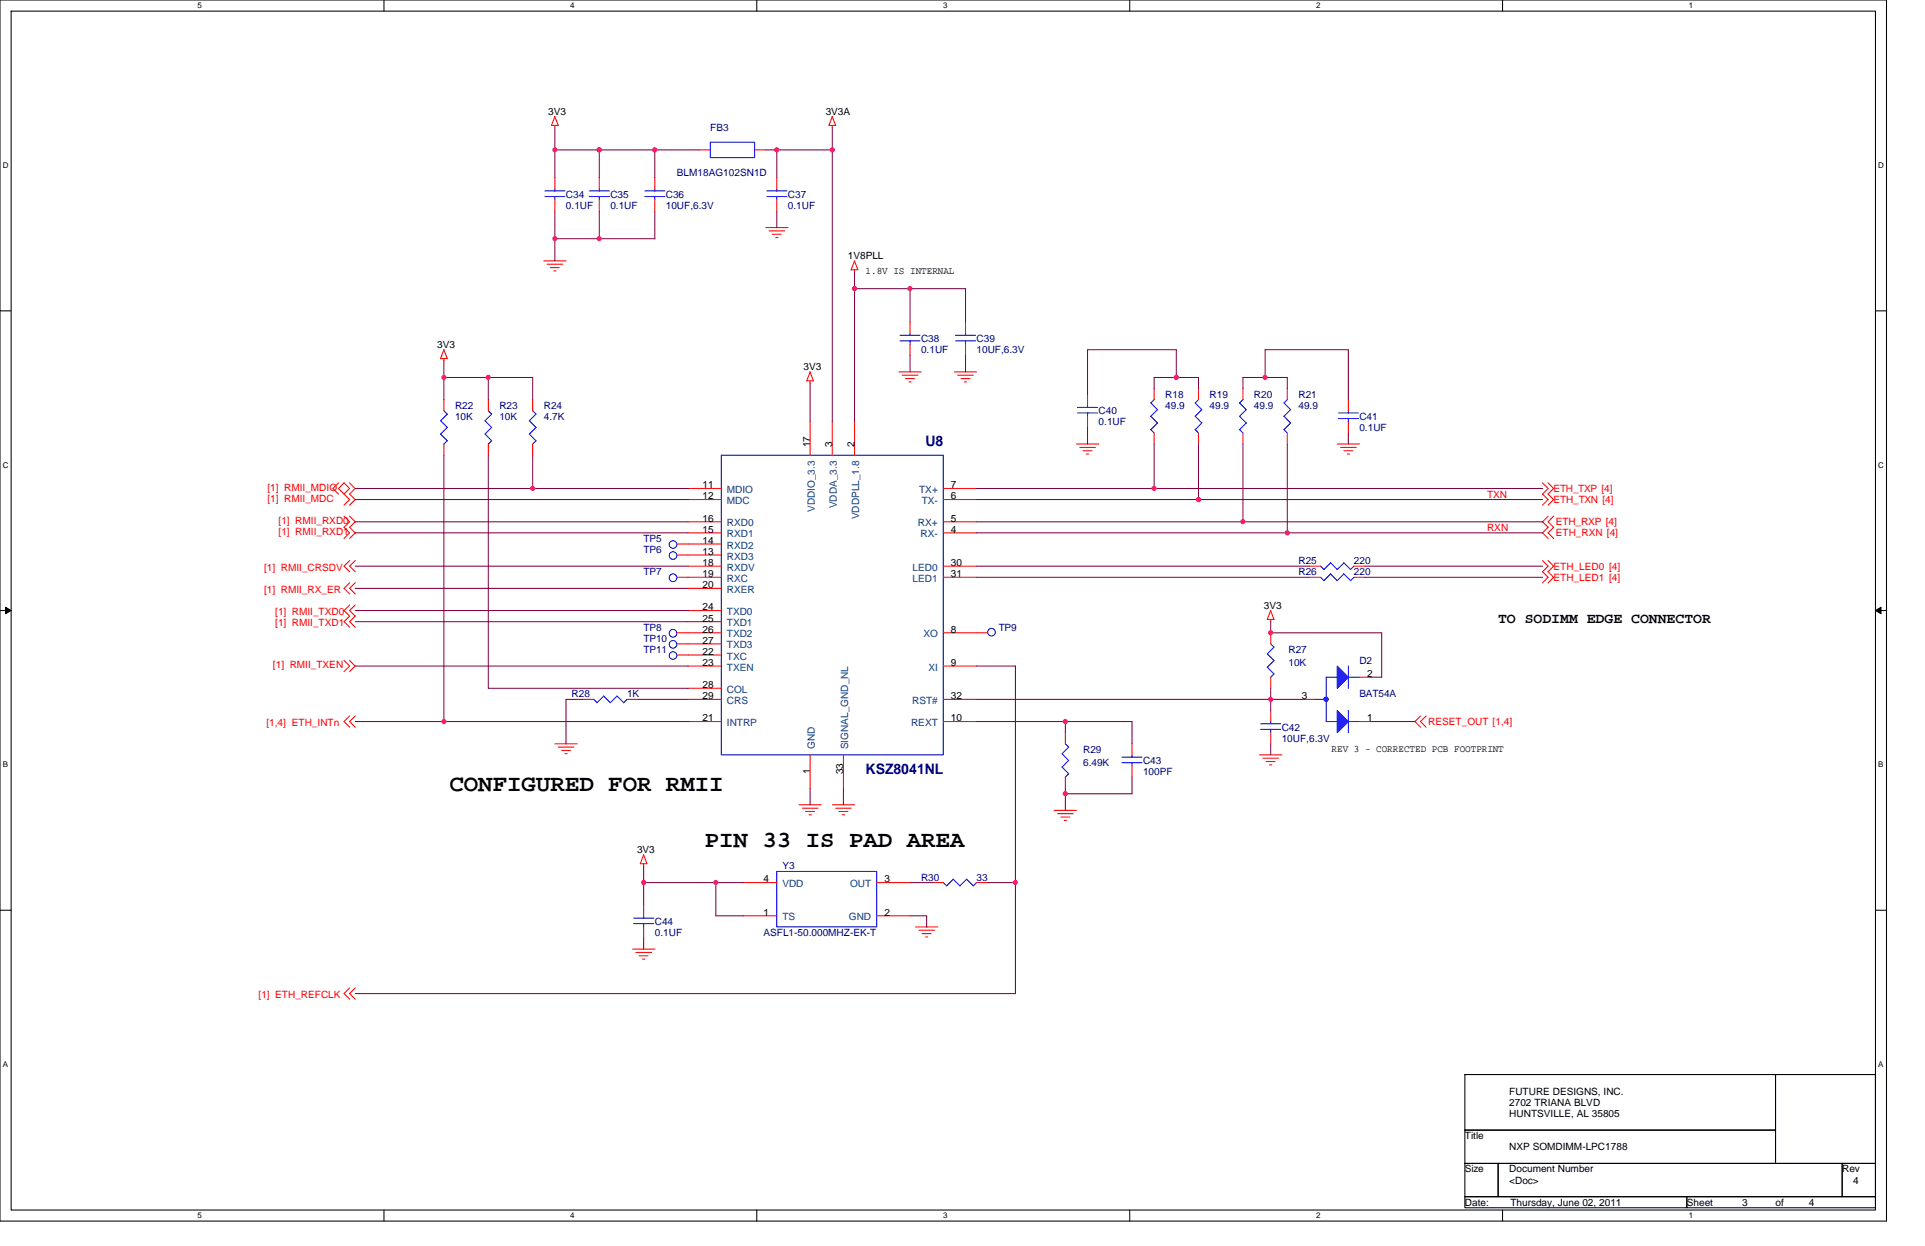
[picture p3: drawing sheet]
<svg xmlns="http://www.w3.org/2000/svg" width="432mm" height="279mm" viewBox="0 0 432 279" stroke-linecap="round" stroke-linejoin="round" font-family="sans-serif">
<path d="M0 0h423.2v273.8h-423.2zM2.5 2.5h418.2v268.8h-418.2z" fill="none" stroke="#000" stroke-width=".23"/>
<g fill="#fff">
<path d="M44.3 .3h1v1.9h-1z"/>
<path d="M44.3 271.6h1v2h-1z"/>
</g>
<path d="M86.1 0v2.5M86.1 271.3v2.5" fill="none" stroke="#000" stroke-width=".23"/>
<g fill="#fff">
<path d="M127.9 .3h1v1.9h-1z"/>
<path d="M127.9 271.6h1v2h-1z"/>
</g>
<path d="M169.8 0v2.5M169.8 271.3v2.5" fill="none" stroke="#000" stroke-width=".23"/>
<g fill="#fff">
<path d="M211.6 .3h1v1.9h-1z"/>
<path d="M211.6 271.6h1v2h-1z"/>
</g>
<path d="M253.4 0v2.5M253.4 271.3v2.5" fill="none" stroke="#000" stroke-width=".23"/>
<g fill="#fff">
<path d="M295.2 .3h1v1.9h-1z"/>
<path d="M295.2 271.6h1v2h-1z"/>
</g>
<path d="M337 0v2.5M337 271.3v2.5" fill="none" stroke="#000" stroke-width=".23"/>
<g fill="#fff">
<path d="M378.8 .3h1v1.9h-1z"/>
<path d="M378.8 271.6h1v2h-1z"/>
<path d="M.6 36.1h1.3v2h-1.3z"/>
<path d="M421.3 36.1h1.3v2h-1.3z"/>
<path d="M.6 103.3h1.3v2h-1.3z"/>
<path d="M421.3 103.3h1.3v2h-1.3z"/>
</g>
<path d="M0 69.7h2.5M420.7 69.7h2.5" fill="none" stroke="#000" stroke-width=".23"/>
<g fill="#fff">
<path d="M.6 170.5h1.2v2h-1.2z"/>
<path d="M421.3 170.5h1.2v2h-1.2z"/>
</g>
<path d="M0 136.9h2.5M420.7 136.9h2.5" fill="none" stroke="#000" stroke-width=".23"/>
<path d="M1.2 136.2l1.3 .7-1.3 .7zM420.7 136.9l1.2-.7v1.4z" fill="#000" stroke="#000" stroke-width=".22"/>
<g fill="#fff">
<path d="M.6 237.7h1.2v2h-1.2z"/>
<path d="M421.3 237.7h1.2v2h-1.2z"/>
</g>
<path d="M0 204.1h2.5M420.7 204.1h2.5M328.6 241h69.7v12.4h-69.7zM328.6 253.4h69.7v7.5h-69.7zM398.3 241h22.4v19.9h-22.4zM328.6 268.4h49.8v2.4h-49.8zM328.6 260.9h7.4v7.5h-7.4zM336 260.9h77.2v7.5h-77.2zM378.4 268.4h42.3v2.4h-42.3zM413.2 260.9h7.5v7.5h-7.5z" fill="none" stroke="#000" stroke-width=".23"/>
<g fill="none" stroke="#f00" stroke-width=".23">
<path d="M124.4 26.1l.8 2h-1.5zM124.5 28.1v.6M124.5 39.8v2.5M134.4 39.8v2.5M146.9 39.8v2.5M156.8 33.6h2.5M169.3 33.6h2.5M174.2 39.8v2.5M186.7 26.1l.8 2h-1.6zM186.7 28.1v.6M122 58.5h5M122.7 59.2h3.5"/>
<path d="M124.5 44.8v2.5M134.4 44.8v2.5M146.9 44.8v2.5M171.8 51h5M172.5 51.8h3.5M173.2 52.5h2M174 53.3h.5M174.2 44.8v2.5M99.5 78.4l.9 2h-1.6l.8-2M123.4 60h2.1M124.2 60.7h.5M190.9 60.5h1.5"/>
<path d="M191.7 60.5v.5M192.4 60.5l-.7-2-.8 2M204.1 72.2v2.5M204.1 77.2v2.5M216.6 72.2v2.5M216.6 77.2v2.5M99.6 80.4v.5M99.6 89.6v2.5M99.6 99.6v2.5M109.5 89.6v2.5M109.5 99.6v2.5M119.5 89.6v2.5"/>
<path d="M119.5 99.6v2.5M181.7 83.4l.8 2h-1.5zM181.7 85.4v.5M181.7 94.6v7.5M186.7 94.6v7.5M191.7 94.6v7.5M201.6 83.4h5M202.4 84.1h3.5M203.1 84.9h2M203.9 85.6h.5M214.1 83.4h5M214.8 84.1h3.5"/>
<path d="M215.6 84.9h2M216.3 85.6h.5M241.5 99.6h5M243.9 88.4v2.5M243.9 93.3v2.5M258.9 87.1v2.5M258.9 97.1v2.5M268.8 87.1v2.5M268.8 97.1v2.5M278.8 87.1v2.5M278.8 97.1v2.5M288.8 87.1v2.5"/>
<path d="M288.8 97.1v2.5M300 99.6h4.9M302.5 89.6v2.5M302.5 94.6v2.5M75.9 108.3l-1.2 1.2 1.2 1.3M77.2 108.3l1.2 1.2-1.2 1.3M77.2 110.8l1.2 1.2-1.2 1.3M77.2 115.7l1.2 1.3-1.2 1.3M77.2 118.2l1.2 1.3-1.2 1.3M77.2 108.3l-1.3 1.2 1.3 1.3M78.4 108.3l1.3 1.2-1.3 1.3M78.4 110.8l1.3 1.2-1.3 1.3"/>
<path d="M78.4 115.7l1.3 1.3-1.3 1.3M78.4 118.2l1.3 1.3-1.3 1.3M154.3 119.5h7.5M154.3 117h7.5M154.3 112h7.5M154.3 109.5h7.5M211.6 119.5h7.5M211.6 117h7.5M211.6 112h7.5M211.6 109.5h7.5M242.2 100.3h3.5M242.9 101.1h2"/>
<path d="M243.7 101.8h.5M300.7 100.3h3.5M301.4 101.1h2M302.2 101.8h.5M346 108.3l1.3 1.2-1.3 1.3M346 110.8l1.3 1.2-1.3 1.3M347.2 108.3l1.3 1.2-1.3 1.3M347.2 110.8l1.3 1.2-1.3 1.3M347.3 115.7l-1.3 1.3 1.3 1.3M347.3 118.2l-1.3 1.3 1.3 1.3M348.5 115.7l-1.2 1.3 1.2 1.3M348.5 118.2l-1.2 1.3 1.2 1.3"/>
<path d="M78.4 125.7l-1.2 1.3 1.2 1.2M78.4 130.7l-1.2 1.2 1.2 1.3M78.4 135.7l-1.2 1.2 1.2 1.3M78.4 138.1l-1.2 1.3 1.2 1.3M79.7 125.7l-1.3 1.3 1.3 1.2M79.7 130.7l-1.3 1.2 1.3 1.3M79.7 135.7l-1.3 1.2 1.3 1.3M79.7 138.1l-1.3 1.3 1.3 1.3M151.8 129.5h10M151.8 122h10M151.8 124.5h10M154.3 127h7.5"/>
<path d="M154.3 131.9h7.5M154.3 136.9h7.5M154.3 139.4h7.5M211.6 129.5h7.5M211.6 127h7.5M285 136.9l.8 2h-1.5l.7-2M285 138.9v.5M293.7 129.5h2.5M293.7 127h2.5M303.7 129.5h2.5M303.7 127h2.5M346 128.2l1.3 1.3-1.3 1.2"/>
<path d="M346 125.7l1.3 1.3-1.3 1.2M347.2 128.2l1.3 1.3-1.3 1.2M347.2 125.7l1.3 1.3-1.3 1.2M77.2 148.1l1.2 1.3-1.2 1.2M78.4 148.1l1.3 1.3-1.3 1.2M130.7 156.8h2.5M140.7 156.8h2.4M151.8 146.9h10M151.8 141.9h10M151.8 144.4h10M154.3 156.8h7.5M154.3 149.4h7.5"/>
<path d="M154.3 154.3h7.5M211.6 156.8h7.5M211.6 141.9h10M211.6 149.4h7.5M285 141.9v2.5M285 151.8v2.5M285 159.3v2.5M292.5 156.8h2.5M304.9 151.8h2.5M78.4 160.5l-1.2 1.3 1.2 1.3M79.7 160.5l-1.3 1.3 1.3 1.3M124.5 166.8h5"/>
<path d="M125.2 167.5h3.5M125.9 168.3h2.1M126.7 169h.5M154.3 161.8h7.5M181.7 169.3v7.4M189.2 169.3v7.4M211.6 161.8h7.5M239 164.3v2.5M239 174.2v2.5M253.9 166.8v2.5M253.9 171.8v2.4M282.5 169.3h5"/>
<path d="M283.3 170h3.5M284 170.8h2M284.8 171.5h.5M285 164.3v2.5M304.9 161.8h2.5M318.6 160.5l-1.2 1.3 1.2 1.3M319.9 160.5l-1.3 1.3 1.3 1.3M144.4 191.7l.7 2h-1.5l.8-2M144.4 193.7v.5M166.8 197.9h7.4M179.2 180.5h5M180 181.2h3.5"/>
<path d="M180.7 182h2M181.5 182.7h.5M186.7 180.5h5M187.5 181.2h3.4M188.2 182h2M188.9 182.7h.6M196.7 197.9h7.4M209.1 197.9h2.5M219.1 197.9h2.5M236.5 181.7h5M237.2 182.5h3.5M238 183.2h2"/>
<path d="M238.7 184h.5M141.9 212.8h5M142.6 213.6h3.6M143.4 214.3h2M144.1 215.1h.6M144.4 202.9v2.5M144.4 207.9v2.5M166.8 205.4h7.4M196.7 205.4h7.4M205.4 207.9h5M206.1 208.6h3.5M206.8 209.4h2.1"/>
<path d="M207.6 210.1h.5M78.4 221.5l-1.2 1.3 1.2 1.2M79.7 221.5l-1.3 1.3 1.3 1.2"/>
</g>
<g fill="none" stroke="#00f" stroke-width=".23">
<path d="M159.3 31.9h10v3.4h-10zM122.2 44.1h4.5M122.2 42.8h4.5M124.5 42.3v.5M124.5 44v.8M132.2 44.1h4.5M132.2 42.8h4.5M134.4 42.3v.5M134.4 44v.8M144.6 44.1h4.5M144.6 42.8h4.5M146.9 42.3v.5"/>
<path d="M146.9 44v.8M172 44.1h4.5M172 42.8h4.5M174.2 42.3v.5M174.2 44v.8M201.9 76.4h4.5M201.9 75.2h4.5M204.1 74.7v.5M204.1 76.4v.8M214.3 76.4h4.5M214.3 75.2h4.5M216.6 74.7v.5"/>
<path d="M216.6 76.4v.8M98.8 94.3l1.6 1.6-1.6 1.5 1.6 1.4M99.6 92.1l.8 .8-1.6 1.5M100.3 98.8l-.8 .8M108.8 94.3l1.5 1.6-1.5 1.5 1.5 1.4M109.5 92.1l.8 .8-1.5 1.5M110.3 98.8l-.8 .8M118.7 94.3l1.5 1.6-1.5 1.5M118.7 97.3l1.5 1.5M119.5 92.1l.7 .8-1.5 1.5M120.2 98.8l-.7 .8M241.7 92.6h4.5"/>
<path d="M241.7 91.4h4.5M243.9 90.9v.5M243.9 92.6v.7M258.1 93.3l1.6 1.5-1.6 1.5 .8 .8M258.9 89.6l-.8 .7 1.6 1.5-1.6 1.5M268.1 96.3l.7 .8M268.1 93.3l1.5 1.5M268.1 90.3l1.5 1.6M268.9 89.6l-.8 .8M269.6 94.8l-1.5 1.6M269.6 91.8l-1.5 1.5M278 93.3l1.6 1.5-1.6 1.5 .8 .8"/>
<path d="M278.8 89.6l-.8 .7 1.6 1.5-1.6 1.5M288 93.3l1.5 1.5M288.8 89.6l-.8 .7 1.5 1.6M289.5 94.8l-1.5 1.5 .8 .8M289.5 91.8l-1.5 1.5M300.2 92.6h4.5M300.2 93.9h4.5M302.5 92.1v.5M302.5 93.8v.8M161.8 102.1h49.8v67.2h-49.8zM296.2 129.4l.8 .8M296.2 126.9l.8 .8"/>
<path d="M298.5 126.2l1.5 1.5M298.5 126.2l-1.6 1.5M300 130.2l-1.5-1.5-1.6 1.5M301.4 128.7l1.5 1.5 .8-.7M301.4 126.2l1.5 1.5M301.5 128.7l-1.6 1.5M301.5 126.2l-1.6 1.5M303.7 127l-.8 .7M133.2 156.8l.7 .8 1.5-1.5 1.5 1.5 1.5-1.5 1.5 1.5 .8-.8M285 144.4l.8 .7-1.6 1.5 1.6 1.5M285.8 148.1l-1.6 1.5 1.6 1.5-.8 .8M295 156.8h2.5"/>
<path d="M297.5 151.8v10h2.5M297.5 151.8h2.5M302.4 151.8h2.5M302.5 149.3v5M302.5 159.3v5M239 166.8l.7 .8-1.5 1.4 1.5 1.5-1.5 1.5 1.5 1.5-.7 .8M251.7 171h4.5M251.7 169.8h4.5M253.9 169.3v.5M253.9 171v.8M282.8 163.6h4.5M282.8 162.3h4.5"/>
<path d="M285 161.8v.5M285 163.5v.8M302.5 161.8h2.4M174.2 195.4h22.5v12.5h-22.5zM211.6 197.9l.7 .7M213.8 197.1l1.5 1.5M213.8 197.1l-1.5 1.6M216.8 197.1l1.5 1.5M216.8 197.1l-1.5 1.6M219.1 197.9l-.8 .8M142.1 207.1h4.5M142.1 205.9h4.5"/>
<path d="M144.4 205.4v.5M144.4 207.1v.8"/>
<circle cx="151" cy="129.6" r=".86"/>
<circle cx="151" cy="122.1" r=".86"/>
<circle cx="151" cy="124.6" r=".86"/>
<circle cx="151" cy="142" r=".86"/>
<circle cx="151" cy="147" r=".86"/>
<circle cx="151" cy="144.5" r=".86"/>
<circle cx="222.4" cy="141.8" r=".86"/>
</g>
<g fill="#00f" stroke="#00f" stroke-width=".23">
<path d="M300 159.3l2.5 2.5-2.5 2.5z" fill-rule="evenodd"/>
<path d="M300 149.4l2.5 2.4-2.5 2.5z" fill-rule="evenodd"/>
<circle cx="297.5" cy="156.8" r=".49"/>
</g>
<g fill="none" stroke="#800040" stroke-width=".23">
<path d="M124.5 28.6v11.3M124.5 33.6h32.3M134.4 33.6v6.3M146.9 33.6v6.3M171.8 33.6h14.9M174.2 33.6v6.3M186.7 28.6v66M124.5 47.3v11.2M124.5 53.5h22.4M134.4 47.3v6.3M146.9 47.3v6.3M174.2 47.3v3.8"/>
<path d="M191.7 64.7h24.9v7.5M191.7 61v33.6M204.1 79.7v3.7M204.1 64.7v7.5M216.6 79.7v3.7M263.9 78.4v6.3M263.9 78.4h-20v10M302.5 78.4v11.2M302.5 78.4h-18.7v6.3M99.6 84.6h19.9v5M99.6 80.9v8.7M109.5 84.6v5"/>
<path d="M181.7 85.9v8.7M243.9 95.8v3.8M258.9 99.6v10M268.8 99.6v12.4M268.8 87.1v-2.5h-9.9v2.5M278.8 99.6v17.4M288.8 84.6v2.5M288.8 99.6v19.9M288.8 84.6h-10v2.5M302.5 97.1v2.5M79.7 109.5h74.7M79.7 112h74.7"/>
<path d="M79.7 117h74.7M79.7 119.5h74.7M99.6 102.1v59.7M109.5 102.1v52.3M119.5 102.1v7.5M219.1 112h126.9M219.1 119.5h126.9M346 109.5h-126.9M346 117h-126.9M79.7 127h74.7M79.7 131.9h74.7M79.7 136.9h74.7"/>
<path d="M79.7 139.4h74.7M219.1 127h74.7M219.1 129.5h74.7M285 139.4v2.5M306.2 129.5h39.8M306.2 127h39.8M79.7 149.4h74.7M109.5 154.3h44.9M130.7 156.8h-3.7v10M143.1 156.8h11.3M219.1 149.4h8.7v73.4h-148.1M219.1 156.8h73.4"/>
<path d="M285 154.3v5M285 141.9h24.9v9.9h-2.5M79.7 161.8h74.7M181.7 176.7v3.8M189.2 176.7v3.8M219.1 161.8h34.8v5M239 161.8v2.5M239 176.7v5M253.9 174.2v3.8h-14.9M285 166.8v2.5M307.4 161.8h10M144.4 197.9h22.4"/>
<path d="M144.4 194.2v8.7M160.6 197.9v7.5h6.2M204.1 197.9h5M221.6 197.9h6.2M144.4 210.4v2.5M204.1 205.4h3.8v2.5"/>
</g>
<g fill="#f0f" stroke="#f0f" stroke-width=".23">
<circle cx="124.5" cy="53.5" r=".49"/>
<circle cx="134.4" cy="53.5" r=".49"/>
<circle cx="174.2" cy="33.6" r=".49"/>
<circle cx="119.5" cy="109.5" r=".49"/>
<circle cx="99.6" cy="161.8" r=".49"/>
<circle cx="134.4" cy="33.6" r=".49"/>
<circle cx="268.8" cy="112" r=".49"/>
<circle cx="288.7" cy="119.5" r=".49"/>
<circle cx="186.7" cy="33.6" r=".49"/>
<circle cx="191.7" cy="64.7" r=".49"/>
<circle cx="204.1" cy="64.7" r=".49"/>
<circle cx="285" cy="156.8" r=".49"/>
<circle cx="239" cy="178" r=".49"/>
<circle cx="283.8" cy="84.6" r=".49"/>
<circle cx="227.8" cy="197.9" r=".49"/>
<circle cx="258.9" cy="109.5" r=".49"/>
<circle cx="278.8" cy="117" r=".49"/>
<circle cx="263.9" cy="84.6" r=".49"/>
<circle cx="239" cy="161.8" r=".49"/>
<circle cx="99.6" cy="84.6" r=".49"/>
<circle cx="109.5" cy="84.6" r=".49"/>
<circle cx="146.8" cy="33.6" r=".49"/>
<circle cx="285" cy="141.9" r=".49"/>
<circle cx="144.4" cy="197.9" r=".49"/>
<circle cx="124.5" cy="33.6" r=".49"/>
<circle cx="160.5" cy="197.9" r=".49"/>
</g>
<g font-size="5.2">
<text x="100.8" y="177.4">CONFIGURED FOR RMII</text>
<text x="158.1" y="189.9">PIN 33 IS PAD AREA</text>
</g>
<g font-size="3.2" fill="#000080">
<text x="207.6" y="100.1">U8</text>
<text x="194.2" y="173.5">KSZ8041NL</text>
</g>
<text font-size="3.2" x="336" y="139.6">TO SODIMM EDGE CONNECTOR</text>
<g font-size="2.2">
<text x="123" y="25.7">3V3</text>
<text x="185.2" y="25.7">3V3A</text>
<text x="190.2" y="58">1V8PLL</text>
<text x="194.2" y="61.6">1.8V IS INTERNAL</text>
<text x="98.1" y="78">3V3</text>
<text x="180.2" y="82.9">3V3</text>
<text x="181.7" y="100.3" transform="rotate(-90 181.7 100.3)">17</text>
<text x="186.7" y="100.3" transform="rotate(-90 186.7 100.3)">3</text>
<text x="191.7" y="100.3" transform="rotate(-90 191.7 100.3)">2</text>
<text x="157.6" y="109.5">11</text>
<text x="157.6" y="112">12</text>
<text x="213.3" y="112">6</text>
<text x="213.3" y="109.5">7</text>
<text x="157.6" y="119.5">15</text>
<text x="157.6" y="117">16</text>
<text x="213.3" y="119.5">4</text>
<text x="213.3" y="117">5</text>
<text x="157.6" y="124.4">13</text>
<text x="157.6" y="122">14</text>
<text x="157.6" y="126.9">18</text>
<text x="157.6" y="129.4">19</text>
<text x="157.6" y="131.9">20</text>
<text x="213.3" y="126.9">30</text>
<text x="213.3" y="129.4">31</text>
<text x="157.6" y="136.9">24</text>
<text x="283.5" y="136.5">3V3</text>
<text x="157.6" y="139.4">25</text>
<text x="157.6" y="141.9">26</text>
<text x="213.3" y="141.9">8</text>
<text x="157.6" y="146.9">22</text>
<text x="157.6" y="149.3">23</text>
<text x="157.6" y="144.4">27</text>
<text x="213.3" y="149.3">9</text>
<text x="157.6" y="154.3">28</text>
<text x="306.7" y="151.8">2</text>
<text x="157.6" y="161.8">21</text>
<text x="157.6" y="156.8">29</text>
<text x="213.3" y="161.8">10</text>
<text x="213.3" y="156.8">32</text>
<text x="292" y="156.8">3</text>
<text x="306.7" y="161.8">1</text>
<text x="181.7" y="173.6" transform="rotate(-90 181.7 173.6)">1</text>
<text x="189.2" y="173.6" transform="rotate(-90 189.2 173.6)">33</text>
<text x="298.7" y="168.6">REV 3 - CORRECTED PCB FOOTPRINT</text>
<text x="142.9" y="191.2">3V3</text>
<text x="171.3" y="197.9">4</text>
<text x="198.4" y="197.9">3</text>
<text x="171.3" y="205.3">1</text>
<text x="198.4" y="205.3">2</text>
<text x="338.5" y="245.5">FUTURE DESIGNS, INC.</text>
<text x="338.5" y="248">2702 TRIANA BLVD</text>
<text x="338.5" y="250.5">HUNTSVILLE, AL 35805</text>
<text x="328.6" y="255.4">Title</text>
<text x="338.5" y="257.9">NXP SOMDIMM-LPC1788</text>
<text x="328.6" y="262.9">Size</text>
<text x="338.5" y="262.9">Document Number</text>
<text x="413.2" y="262.9">Rev</text>
<text x="338.5" y="265.4">&lt;Doc&gt;</text>
<text x="415.7" y="265.4">4</text>
<text x="328.6" y="270.4">Date:</text>
<text x="338.8" y="270.4">Thursday, June 02, 2011</text>
<text x="378.4" y="270.4">Sheet</text>
<text x="390.8" y="270.4">3</text>
<text x="398.3" y="270.4">of</text>
<text x="405.7" y="270.4">4</text>
</g>
<g font-size="2.2" fill="#000080">
<text x="159.3" y="29.4">FB3</text>
<text x="151.8" y="39.4">BLM18AG102SN1D</text>
<text x="127" y="44.4">C34</text>
<text x="127" y="46.8">0.1UF</text>
<text x="136.9" y="44.4">C35</text>
<text x="136.9" y="46.8">0.1UF</text>
<text x="149.4" y="44.4">C36</text>
<text x="149.4" y="46.8">10UF,6.3V</text>
<text x="176.7" y="44.4">C37</text>
<text x="176.7" y="46.8">0.1UF</text>
<text x="206.6" y="76.7">C38</text>
<text x="219.1" y="76.7">C39</text>
<text x="206.6" y="79.2">0.1UF</text>
<text x="219.1" y="79.2">10UF,6.3V</text>
<text x="261.4" y="89.2">R18</text>
<text x="271.3" y="89.2">R19</text>
<text x="281.3" y="89.2">R20</text>
<text x="291.3" y="89.2">R21</text>
<text x="102.1" y="91.7">R22</text>
<text x="102.1" y="94.1">10K</text>
<text x="112" y="91.7">R23</text>
<text x="112" y="94.1">10K</text>
<text x="122" y="91.7">R24</text>
<text x="122" y="94.1">4.7K</text>
<text x="246.4" y="92.9">C40</text>
<text x="246.4" y="95.4">0.1UF</text>
<text x="261.4" y="91.7">49.9</text>
<text x="271.3" y="91.7">49.9</text>
<text x="281.3" y="91.7">49.9</text>
<text x="291.3" y="91.7">49.9</text>
<text x="304.9" y="94.1">C41</text>
<text x="304.9" y="96.6">0.1UF</text>
<text x="144.4" y="121.5">TP5</text>
<text x="144.4" y="124">TP6</text>
<text x="144.4" y="129">TP7</text>
<text x="291.3" y="129">R26</text>
<text x="291.3" y="126.5">R25</text>
<text x="303.7" y="129">220</text>
<text x="303.7" y="126.5">220</text>
<text x="144.4" y="141.4">TP8</text>
<text x="144.4" y="143.9">TP10</text>
<text x="224" y="141.4">TP9</text>
<text x="144.4" y="146.4">TP11</text>
<text x="289" y="146.4">R27</text>
<text x="289" y="149.4">10K</text>
<text x="304.9" y="148.9">D2</text>
<text x="128.2" y="156.4">R28</text>
<text x="140.7" y="156.4">1K</text>
<text x="304.9" y="156.4">BAT54A</text>
<text x="287.5" y="163.8">C42</text>
<text x="287.5" y="166.3">10UF,6.3V</text>
<text x="243" y="168.8">R29</text>
<text x="243" y="171.8">6.49K</text>
<text x="256.4" y="171.3">C43</text>
<text x="256.4" y="173.8">100PF</text>
<text x="175.5" y="194.9">Y3</text>
<text x="206.6" y="197.4">R30</text>
<text x="219.1" y="197.4">33</text>
<text x="146.9" y="207.4">C44</text>
<text x="146.9" y="209.9">0.1UF</text>
<text x="171.3" y="209.9">ASFL1-50.000MHZ-EK-T</text>
</g>
<g font-size="2.2" fill="#f00">
<text x="60" y="110.1">[1] RMII_MDIO</text>
<text x="60" y="112.6">[1] RMII_MDC</text>
<text x="333.6" y="111.6">TXN</text>
<text x="348.5" y="110.3">ETH_TXP [4]</text>
<text x="348.5" y="112.8">ETH_TXN [4]</text>
<text x="62.5" y="117.5">[1] RMII_RXD0</text>
<text x="333.6" y="119">RXN</text>
<text x="349" y="117.8">ETH_RXP [4]</text>
<text x="62.5" y="120">[1] RMII_RXD1</text>
<text x="349" y="120.3">ETH_RXN [4]</text>
<text x="59.2" y="128">[1] RMII_CRSDV</text>
<text x="348.5" y="130.2">ETH_LED1 [4]</text>
<text x="348.5" y="127.7">ETH_LED0 [4]</text>
<text x="59.2" y="133">[1] RMII_RX_ER</text>
<text x="61.7" y="137.9">[1] RMII_TXD0</text>
<text x="61.7" y="140.4">[1] RMII_TXD1</text>
<text x="61.2" y="149.9">[1] RMII_TXEN</text>
<text x="59.8" y="162.8">[1,4] ETH_INTn</text>
<text x="320.4" y="162.6">RESET_OUT [1,4]</text>
<text x="58" y="223.8">[1] ETH_REFCLK</text>
</g>
<g font-size="2.2" fill="#004080">
<text x="163" y="110.6">MDIO</text>
<text x="163" y="113">MDC</text>
<text x="187.7" y="114" transform="rotate(-90 187.7 114)">VDDA_3.3</text>
<text x="206.2" y="110.6">TX+</text>
<text x="206.8" y="113">TX-</text>
<text x="163" y="118">RXD0</text>
<text x="182.8" y="114.9" transform="rotate(-90 182.8 114.9)">VDDIO_3.3</text>
<text x="192.7" y="116.5" transform="rotate(-90 192.7 116.5)">VDDPLL_1.8</text>
<text x="205.9" y="118">RX+</text>
<text x="163" y="125.5">RXD3</text>
<text x="163" y="123">RXD2</text>
<text x="163" y="120.5">RXD1</text>
<text x="206.5" y="120.5">RX-</text>
<text x="163" y="128">RXDV</text>
<text x="163" y="130.5">RXC</text>
<text x="204.7" y="128">LED0</text>
<text x="204.7" y="130.5">LED1</text>
<text x="163" y="132.9">RXER</text>
<text x="163" y="137.9">TXD0</text>
<text x="163" y="140.4">TXD1</text>
<text x="163" y="142.9">TXD2</text>
<text x="207.1" y="142.9">XO</text>
<text x="163" y="147.9">TXC</text>
<text x="163" y="145.4">TXD3</text>
<text x="163" y="150.4">TXEN</text>
<text x="163" y="155.4">COL</text>
<text x="208.2" y="150.4">XI</text>
<text x="163" y="157.8">CRS</text>
<text x="204.6" y="157.8">RST#</text>
<text x="163" y="162.8">INTRP</text>
<text x="204.4" y="162.8">REXT</text>
<text x="182.8" y="168" transform="rotate(-90 182.8 168)">GND</text>
<text x="190.2" y="168" transform="rotate(-90 190.2 168)">SIGNAL_GND_NL</text>
<text x="175.5" y="198.9">VDD</text>
<text x="190.7" y="198.9">OUT</text>
<text x="175.5" y="206.4">TS</text>
<text x="190.4" y="206.4">GND</text>
</g>
<g font-size="1.8">
<text x="44.3" y="1.8">5</text>
<text x="127.9" y="1.8">4</text>
<text x="211.6" y="1.8">3</text>
<text x="295.2" y="1.8">2</text>
<text x="378.8" y="1.8">1</text>
<text x=".6" y="37.7">D</text>
<text x="421.3" y="37.7">D</text>
<text x=".6" y="104.9">C</text>
<text x="421.3" y="104.9">C</text>
<text x=".6" y="172.1">B</text>
<text x="421.3" y="172.1">B</text>
<text x=".6" y="239.3">A</text>
<text x="421.3" y="239.3">A</text>
<text x="44.3" y="273.2">5</text>
<text x="127.9" y="273.2">4</text>
<text x="211.6" y="273.2">3</text>
<text x="295.2" y="273.2">2</text>
<text x="378.8" y="273.2">1</text>
</g>
</svg>
